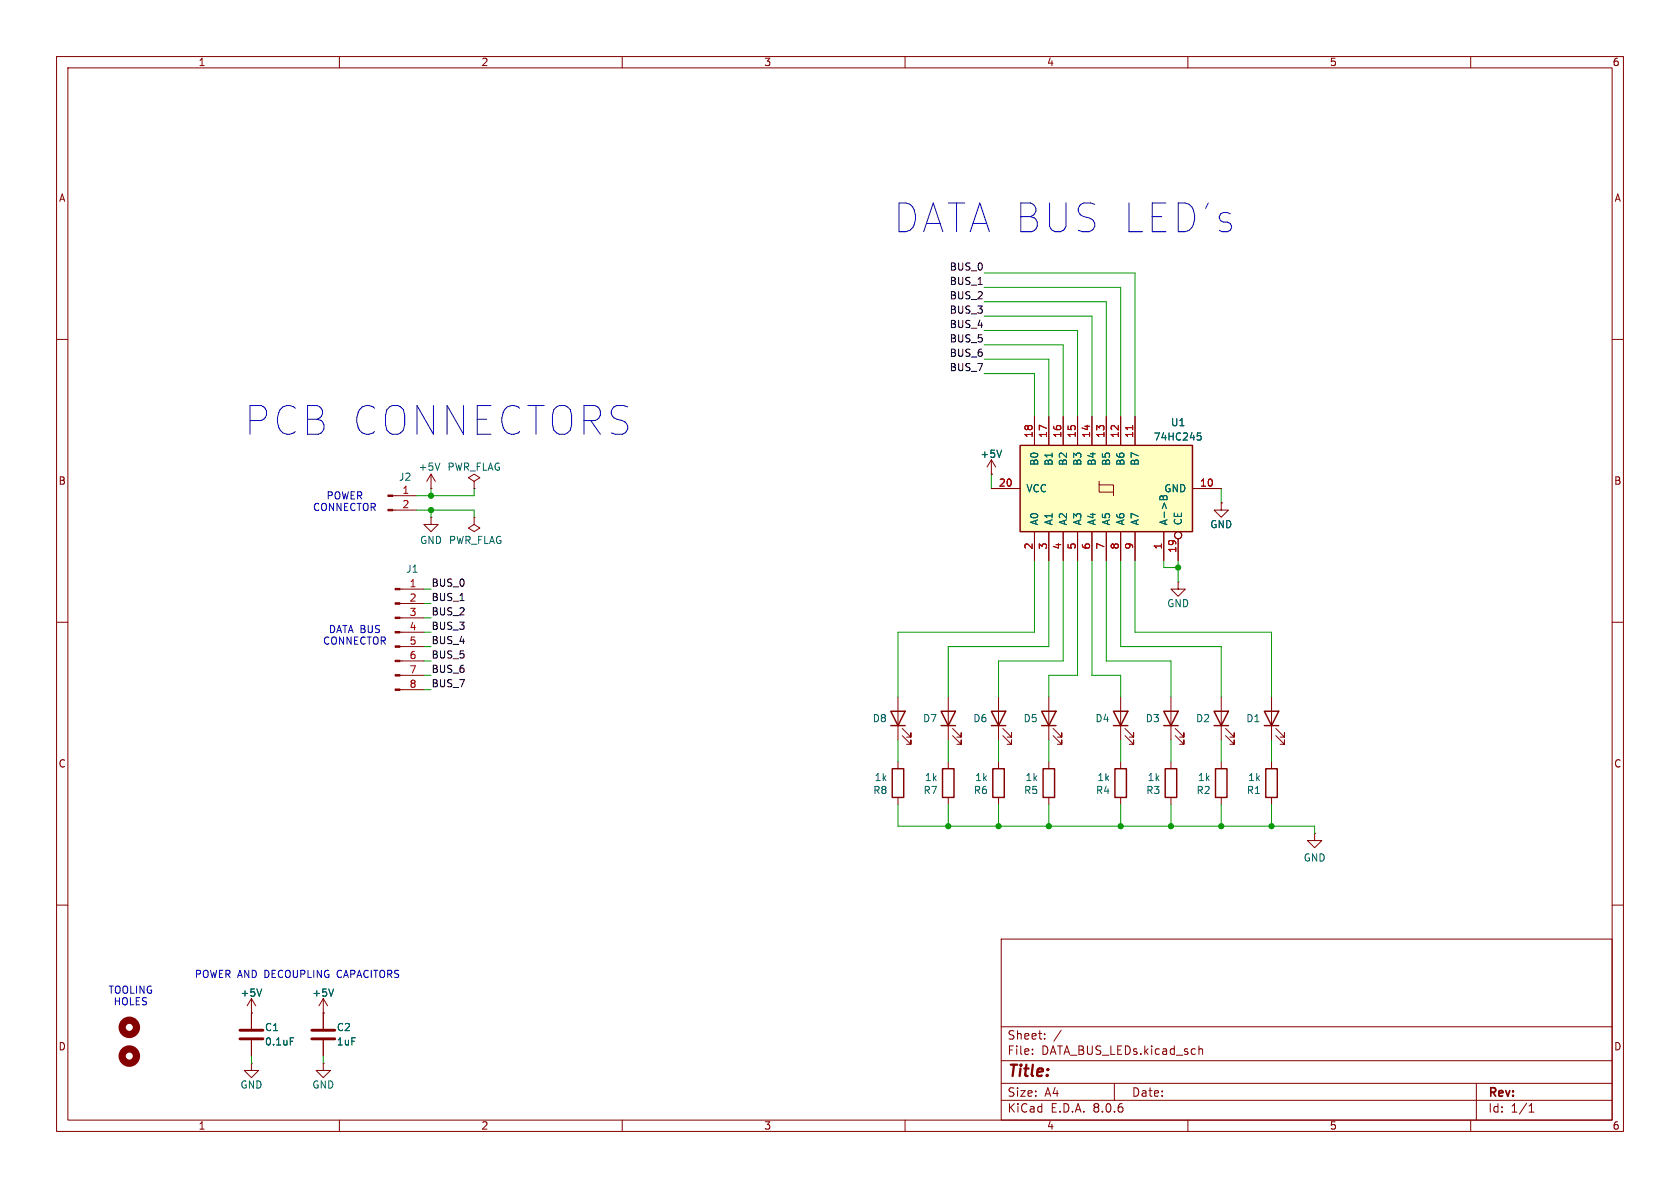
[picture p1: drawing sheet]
<svg xmlns="http://www.w3.org/2000/svg" width="297mm" height="210mm" viewBox="0 0 297 210" stroke-linecap="round" stroke-linejoin="round" font-family="sans-serif">
<g fill="none" stroke="#840000" stroke-width=".18">
<path d="M10 10h277v190h-277zM12 12h273v186h-273zM60 10v2M110 10v2M160 10v2M210 10v2M260 10v2M10 60h2M285 60h2M76.2 86.4h.1M76.2 83.8l-.8 1.3M76.2 83.8v2.6"/>
<path d="M76.2 83.8l.8 1.3M10 110h2M70.7 119.4h4.2M70.7 116.8h4.2M70.7 114.3h4.2M70.7 111.8h4.2M70.7 109.2h4.2M70.7 106.7h4.2M70.7 104.1h4.2M285 110h2M70.7 121.9h4.2M158.7 123.2v7.6"/>
<path d="M159.5 130l1.5 1.6v-.8v.8h-.7M159.5 128.8l1.5 1.5v-.8v.8h-.7M185.4 134.6v1.3M198.1 123.2v7.6M198.9 130l1.5 1.6v-.8v.8h-.8M198.9 128.8l1.5 1.5v-.8v.8h-.8M10 160h2M185.4 141v1.2M285 160h2M44.4 179.1v2.8M177 166h108v32h-108zM44.4 183.9v2.8"/>
<path d="M57.1 188v1.2h1.3l-1.3 1.3-1.2-1.3h1.2M57.1 188h.1M60 198v2M110 198v2M160 198v2M177 194.5h108M177 191.5h108M177 187.5h108M177 181.5h108M182.5 186.3v.1M182.5 185.5v.1M184.7 183.6v.1"/>
<path d="M184.7 182.8v.1M187.6 182.1l-1.3 2M197 191.5v3M210 198v2M212 184.9v1.5M212 185.5l.2-.1 .3 .1 .1 .9M260 198v2M261 191.5v6.5M270.3 196.6h.9M270.3 195.5l.4-.4v1.5"/>
</g>
<path d="M157.5 125.7h2.5l-1.3 2.6zM157.5 128.3h2.5M184.4 135.9h2v5.1h-2zM196.8 125.7h2.6l-1.3 2.6zM196.8 128.3h2.6" fill="none" stroke="#840000" stroke-width=".25"/>
<path d="M77.8 81.9l-.5 1.2M51.3 183.5h.6" fill="none" stroke="#006464" stroke-width=".18"/>
<g fill="#840000" stroke="#840000" stroke-width=".18">
<path d="M69.8 121.8h.9v.2h-.9z"/>
<path d="M69.8 119.3h.9v.2h-.9z"/>
<path d="M69.8 116.7h.9v.3h-.9z"/>
<path d="M69.8 114.2h.9v.2h-.9z"/>
<path d="M69.8 111.6h.9v.3h-.9z"/>
<path d="M69.8 109.1h.9v.2h-.9z"/>
<path d="M69.8 106.6h.9v.2h-.9z"/>
<path d="M69.8 104h.9v.3h-.9z"/>
</g>
<path d="M42.4 183.6h4.1M42.4 182.1h4.1" fill="none" stroke="#840000" stroke-width=".51"/>
<path d="M180.3 78.7h30.5v15.3h-30.5z" fill="#ffffc2"/>
<g fill="none" stroke="#840000" stroke-width=".18">
<path d="M182.9 73.7v5M185.4 73.7v5M188 73.7v5M190.5 73.7v5M193 73.7v5M195.6 73.7v5M198.1 73.7v5M200.7 73.7v5M69.4 90.2h4.3M69.4 87.6h4.3M76.2 91.4v1.3h1.3l-1.3 1.3-1.3-1.3h1.3M76.2 91.4h.1"/>
<path d="M83.8 91.4v1.3l1 .6-1 .7-1-.7 1-.6M83.8 91.4h.1M83.8 85.1l1-.6-1-.7-1 .7 1 .6v1.3M83.8 86.4h.1M175.3 83.8h.1M175.3 86.4h5M175.3 81.3l-.8 1.3M175.3 81.3v2.5M175.3 81.3l.7 1.3M182.9 94v5.1M185.4 94v5.1M188 94v5.1"/>
<path d="M190.5 94v5.1M193 94v5.1M194.3 85.7v1.3h2.5M194.3 85.1v.6h2.5v1.9M195.6 94v5.1M198.1 94v5.1M200.7 94v5.1M205.7 94v5.1M208.3 95.3v3.8M210.8 86.4h5.1M215.9 88.9v1.3h1.3l-1.3 1.2-1.3-1.2h1.3M215.9 88.9h.1"/>
<path d="M208.3 102.9v1.2h1.2l-1.2 1.3-1.3-1.3h1.3M208.3 102.9h.1M158.7 134.6v1.3M167.6 123.2v7.6M167.6 134.6v1.3M168.4 130l1.5 1.6v-.8v.8h-.7M168.4 128.8l1.5 1.5v-.8v.8h-.7M176.5 123.2v7.6M176.5 134.6v1.3M177.3 130l1.5 1.6v-.8v.8h-.7M177.3 128.8l1.5 1.5v-.8v.8h-.7M185.4 123.2v7.6"/>
<path d="M186.2 130l1.5 1.6v-.8v.8h-.8M186.2 128.8l1.5 1.5v-.8v.8h-.8M198.1 134.6v1.3M207 123.2v7.6M207 134.6v1.3M207.8 130l1.5 1.6v-.8v.8h-.8M207.8 128.8l1.5 1.5v-.8v.8h-.8M215.9 123.2v7.6M215.9 134.6v1.3M216.7 130l1.5 1.6v-.8v.8h-.8M216.7 128.8l1.5 1.5v-.8v.8h-.8M224.8 123.2v7.6"/>
<path d="M224.8 134.6v1.3M225.6 130l1.5 1.6v-.8v.8h-.8M225.6 128.8l1.5 1.5v-.8v.8h-.8M158.7 141v1.2M167.6 141v1.2M176.5 141v1.2M198.1 141v1.2M207 141v1.2M215.9 141v1.2M224.8 141v1.2M232.4 147.3v1.3h1.3l-1.3 1.3-1.3-1.3h1.3M232.4 147.3h.1"/>
<path d="M44.4 179.1h.1M44.4 176.5l-.7 1.3M44.4 176.5v5.4M44.4 176.5l.8 1.3M57.1 179.1h.1M57.1 176.5l-.7 1.3M57.1 176.5v5.4M57.1 176.5l.8 1.3M44.4 188v1.2h1.3l-1.3 1.3-1.2-1.3h1.2M44.4 188h.1M44.4 183.9v2.8M57.1 183.9v2.8"/>
<circle cx="208.3" cy="94.6" r=".63"/>
</g>
<g fill="none" stroke="#840000" stroke-width=".25">
<path d="M180.3 78.7h30.5v15.3h-30.5zM157.7 135.9h2.1v5.1h-2.1zM166.4 125.7h2.5l-1.3 2.6zM166.4 128.3h2.5M166.6 135.9h2.1v5.1h-2.1zM175.3 125.7h2.5l-1.3 2.6zM175.3 128.3h2.5M175.5 135.9h2v5.1h-2zM184.1 125.7h2.6l-1.3 2.6zM184.1 128.3h2.6M197.1 135.9h2v5.1h-2zM205.7 125.7h2.6l-1.3 2.6z"/>
<path d="M205.7 128.3h2.6M206 135.9h2v5.1h-2zM214.6 125.7h2.6l-1.3 2.6zM214.6 128.3h2.6M214.9 135.9h2v5.1h-2zM223.5 125.7h2.6l-1.3 2.6zM223.5 128.3h2.6M223.8 135.9h2v5.1h-2z"/>
</g>
<path d="M177.1 79.6l-.4 1.2M211.7 76.5h.6M211.8 77h.3l.3 .3-.2 .4-.4 .1M205.3 87.7l-.3 .2v.4h1.3v-.5M205.6 87.8l.1 .1M205.7 87.9v.4M205.7 87.7v.2M46.3 174.8l-.5 1.3M59 174.8l-.5 1.3M51.3 183.5h.6" fill="none" stroke="#006464" stroke-width=".18"/>
<path d="M200.2 75.2v.8" fill="none" stroke="#a90000" stroke-width=".18"/>
<g fill="none" stroke="#840000" stroke-width="1.3">
<circle cx="22.9" cy="186.7" r="1.27"/>
<circle cx="22.9" cy="181.6" r="1.27"/>
</g>
<path d="M55.1 183.6h4.1M55.1 182.1h4.1" fill="none" stroke="#840000" stroke-width=".51"/>
<g fill="#840000" stroke="#840000" stroke-width=".18">
<path d="M68.6 90h.8v.3h-.8z"/>
<path d="M68.6 87.5h.8v.3h-.8z"/>
</g>
<g fill="none" stroke="#009600" stroke-width=".18">
<path d="M174 50.8h24.1v22.9M174 48.3h26.7v25.4M174 53.3h21.6v20.4M174 55.9h19v17.8M174 58.4h16.5v15.3M174 63.5h11.4v10.2M174 66h8.9v7.7M174 61h14v12.7M73.7 90.2h10.1v1.2M76.2 86.4v1.2M76.2 90.2v1.2M83.8 86.4v1.2h-10.1"/>
<path d="M175.3 83.8v2.6M182.9 99.1v12.7h-24.2v11.4M185.4 99.1v15.2h-17.8v8.9M188 99.1v17.7h-11.5v6.4M190.5 99.1v20.3h-5.1v3.8M193 99.1v20.3h5.1v3.8M195.6 99.1v17.7h11.4v6.4M198.1 99.1v15.2h17.8v8.9M200.7 99.1v12.7h24.1v11.4M205.7 99.1v1.2h2.6M208.3 99.1v3.8M215.9 86.4v2.5"/>
<path d="M74.9 119.4h1.3M74.9 116.8h1.3M74.9 111.8h1.3M74.9 114.3h1.3M74.9 106.7h1.3M74.9 104.1h1.3M74.9 109.2h1.3M74.9 121.9h1.3M158.7 130.8v3.8M167.6 130.8v3.8M176.5 130.8v3.8M185.4 130.8v3.8"/>
<path d="M198.1 130.8v3.8M207 130.8v3.8M215.9 130.8v3.8M224.8 130.8v3.8M158.7 142.2v3.9h73.7v1.2M167.6 142.2v3.9M176.5 142.2v3.9M185.4 142.2v3.9M198.1 142.2v3.9M207 142.2v3.9M215.9 142.2v3.9M224.8 142.2v3.9"/>
<path d="M44.4 186.7v1.3M57.1 186.7v1.3"/>
</g>
<g fill="#009600" stroke="#009600" stroke-width=".18">
<circle cx="167.6" cy="146.1" r=".46"/>
<circle cx="176.5" cy="146.1" r=".46"/>
<circle cx="185.4" cy="146.1" r=".46"/>
<circle cx="207" cy="146.1" r=".46"/>
<circle cx="198.1" cy="146.1" r=".46"/>
<circle cx="215.9" cy="146.1" r=".46"/>
<circle cx="224.8" cy="146.1" r=".46"/>
<circle cx="208.3" cy="100.3" r=".46"/>
<circle cx="76.2" cy="87.6" r=".46"/>
<circle cx="76.2" cy="90.2" r=".46"/>
</g>
<g font-size="7.1" fill="#0000c2">
<text x="158" y="41.4">DATA BUS LED's</text>
<text x="43.3" y="77.2">PCB CONNECTORS</text>
</g>
<text font-size="2.8" fill="#840000" x="178" y="190.9">Title:</text>
<g font-size="2.1" fill="#840000">
<text x="178" y="184">Sheet:</text>
<text x="178" y="186.7">File:</text>
<text x="184.1" y="186.7">DATA_BUS_LEDs.kicad_sch</text>
<text x="178" y="196.9">KiCad</text>
<text x="178" y="194.1">Size:</text>
<text x="184.7" y="194.1">A4</text>
<text x="185.7" y="196.9">E.D.A.</text>
<text x="193.3" y="196.9">8.0.6</text>
<text x="200" y="194.1">Date:</text>
<text x="263" y="194.3">Rev:</text>
<text x="263" y="196.9">Id:</text>
<text x="267.1" y="196.9">1/1</text>
</g>
<g font-size="1.8" fill="#840000">
<text x="35" y="11.9">1</text>
<text x="85" y="11.9">2</text>
<text x="135" y="11.9">3</text>
<text x="185" y="11.9">4</text>
<text x="235" y="11.9">5</text>
<text x="285" y="11.9">6</text>
<text x="10.3" y="35.9">A</text>
<text x="285.3" y="35.9">A</text>
<text x="10.3" y="85.9">B</text>
<text x="285.3" y="85.9">B</text>
<text x="10.3" y="135.9">C</text>
<text x="285.3" y="135.9">C</text>
<text x="10.3" y="185.9">D</text>
<text x="285.3" y="185.9">D</text>
<text x="35" y="199.9">1</text>
<text x="85" y="199.9">2</text>
<text x="135" y="199.9">3</text>
<text x="185" y="199.9">4</text>
<text x="235" y="199.9">5</text>
<text x="285" y="199.9">6</text>
</g>
<g font-size="1.8" fill="#0f0f0f">
<text x="167.8" y="47.9">BUS_0</text>
<text x="167.8" y="53">BUS_2</text>
<text x="167.8" y="50.5">BUS_1</text>
<text x="167.8" y="58.1">BUS_4</text>
<text x="167.8" y="55.5">BUS_3</text>
<text x="167.8" y="60.6">BUS_5</text>
<text x="167.8" y="65.7">BUS_7</text>
<text x="167.8" y="63.2">BUS_6</text>
<text x="76.2" y="103.8">BUS_0</text>
<text x="76.2" y="106.3">BUS_1</text>
<text x="76.2" y="108.9">BUS_2</text>
<text x="76.2" y="111.4">BUS_3</text>
<text x="76.2" y="114">BUS_4</text>
<text x="76.2" y="116.5">BUS_5</text>
<text x="76.2" y="119">BUS_6</text>
<text x="76.2" y="121.6">BUS_7</text>
</g>
<g font-size="1.8" fill="#a90000">
<text x="182.6" y="77.5" transform="rotate(-90 182.6 77.5)">18</text>
<text x="185.2" y="77.5" transform="rotate(-90 185.2 77.5)">17</text>
<text x="187.7" y="77.5" transform="rotate(-90 187.7 77.5)">16</text>
<text x="190.2" y="77.5" transform="rotate(-90 190.2 77.5)">15</text>
<text x="192.8" y="77.5" transform="rotate(-90 192.8 77.5)">14</text>
<text x="195.3" y="77.5" transform="rotate(-90 195.3 77.5)">13</text>
<text x="197.9" y="77.5" transform="rotate(-90 197.9 77.5)">12</text>
<text x="200.4" y="77.5" transform="rotate(-90 200.4 77.5)">11</text>
<text x="71" y="87.4">1</text>
<text x="71" y="89.9">2</text>
<text x="176.5" y="86.1">20</text>
<text x="212" y="86.1">10</text>
<text x="182.6" y="97.2" transform="rotate(-90 182.6 97.2)">2</text>
<text x="185.2" y="97.2" transform="rotate(-90 185.2 97.2)">3</text>
<text x="187.7" y="97.2" transform="rotate(-90 187.7 97.2)">4</text>
<text x="190.2" y="97.2" transform="rotate(-90 190.2 97.2)">5</text>
<text x="192.8" y="97.2" transform="rotate(-90 192.8 97.2)">6</text>
<text x="195.3" y="97.2" transform="rotate(-90 195.3 97.2)">7</text>
<text x="197.9" y="97.2" transform="rotate(-90 197.9 97.2)">8</text>
<text x="200.4" y="97.2" transform="rotate(-90 200.4 97.2)">9</text>
<text x="205.5" y="97.2" transform="rotate(-90 205.5 97.2)">1</text>
<text x="208" y="97.8" transform="rotate(-90 208 97.8)">19</text>
<text x="72.3" y="103.9">1</text>
<text x="72.3" y="106.4">2</text>
<text x="72.3" y="109">3</text>
<text x="72.3" y="111.5">4</text>
<text x="72.3" y="114">5</text>
<text x="72.3" y="116.6">6</text>
<text x="72.3" y="119.1">7</text>
<text x="72.3" y="121.7">8</text>
</g>
<g font-size="1.8" fill="#006464">
<text x="206.9" y="75.5">U1</text>
<text x="73.9" y="83.4">+5V</text>
<text x="79" y="83.4">PWR_FLAG</text>
<text x="173.2" y="81.1">+5V</text>
<text x="183.7" y="82.4" transform="rotate(-90 183.7 82.4)">B0</text>
<text x="186.3" y="82.4" transform="rotate(-90 186.3 82.4)">B1</text>
<text x="188.8" y="82.4" transform="rotate(-90 188.8 82.4)">B2</text>
<text x="191.4" y="82.4" transform="rotate(-90 191.4 82.4)">B3</text>
<text x="193.9" y="82.4" transform="rotate(-90 193.9 82.4)">B4</text>
<text x="196.4" y="82.4" transform="rotate(-90 196.4 82.4)">B5</text>
<text x="199" y="82.4" transform="rotate(-90 199 82.4)">B6</text>
<text x="201.5" y="82.4" transform="rotate(-90 201.5 82.4)">B7</text>
<text x="203.9" y="78.1">74HC245</text>
<text x="70.4" y="85.2">J2</text>
<text x="181.4" y="87.2">VCC</text>
<text x="205.7" y="87.2">GND</text>
<text x="183.7" y="93" transform="rotate(-90 183.7 93)">A0</text>
<text x="186.3" y="93" transform="rotate(-90 186.3 93)">A1</text>
<text x="188.8" y="93" transform="rotate(-90 188.8 93)">A2</text>
<text x="191.4" y="93" transform="rotate(-90 191.4 93)">A3</text>
<text x="193.9" y="93" transform="rotate(-90 193.9 93)">A4</text>
<text x="196.4" y="93" transform="rotate(-90 196.4 93)">A5</text>
<text x="199" y="93" transform="rotate(-90 199 93)">A6</text>
<text x="201.5" y="93" transform="rotate(-90 201.5 93)">A7</text>
<text x="206.6" y="93" transform="rotate(-90 206.6 93)">A-&gt;B</text>
<text x="209.1" y="93" transform="rotate(-90 209.1 93)">CE</text>
<text x="213.9" y="93.6">GND</text>
<text x="71.7" y="101.4">J1</text>
<text x="74.2" y="96.4">GND PWR_FLAG</text>
<text x="206.2" y="107.5">GND</text>
<text x="154.2" y="127.9">D8</text>
<text x="163.1" y="127.9">D7</text>
<text x="172" y="127.9">D6</text>
<text x="180.9" y="127.9">D5</text>
<text x="193.6" y="127.9">D4</text>
<text x="202.4" y="127.9">D3</text>
<text x="211.3" y="127.9">D2</text>
<text x="220.2" y="127.9">D1</text>
<text x="154.3" y="140.6">R8</text>
<text x="154.5" y="138.3">1k</text>
<text x="163.2" y="140.6">R7</text>
<text x="163.4" y="138.3">1k</text>
<text x="172.1" y="140.6">R6</text>
<text x="172.3" y="138.3">1k</text>
<text x="180.9" y="140.6">R5</text>
<text x="181.2" y="138.3">1k</text>
<text x="193.6" y="140.6">R4</text>
<text x="193.9" y="138.3">1k</text>
<text x="202.5" y="140.6">R3</text>
<text x="202.8" y="138.3">1k</text>
<text x="211.4" y="140.6">R2</text>
<text x="211.7" y="138.3">1k</text>
<text x="220.3" y="140.6">R1</text>
<text x="220.6" y="138.3">1k</text>
<text x="230.4" y="152.5">GND</text>
<text x="42.4" y="176.4">+5V</text>
<text x="55.1" y="176.4">+5V</text>
<text x="46.7" y="182.5">C1</text>
<text x="46.7" y="185">0.1uF</text>
<text x="59.4" y="182.5">C2</text>
<text x="59.4" y="185">1uF</text>
<text x="42.4" y="192.6">GND</text>
<text x="55.1" y="192.6">GND</text>
</g>
<g font-size="1.8" fill="#0000c2">
<text x="57.6" y="88.5">POWER</text>
<text x="55.2" y="90.5">CONNECTOR</text>
<text x="58" y="112.1">DATA BUS</text>
<text x="57" y="114.2">CONNECTOR</text>
<text x="34.3" y="173.1">POWER AND DECOUPLING</text>
<text x="59.9" y="173.1">CAPACITORS</text>
<text x="19.1" y="175.9">TOOLING</text>
<text x="20" y="177.9">HOLES</text>
</g>
</svg>
